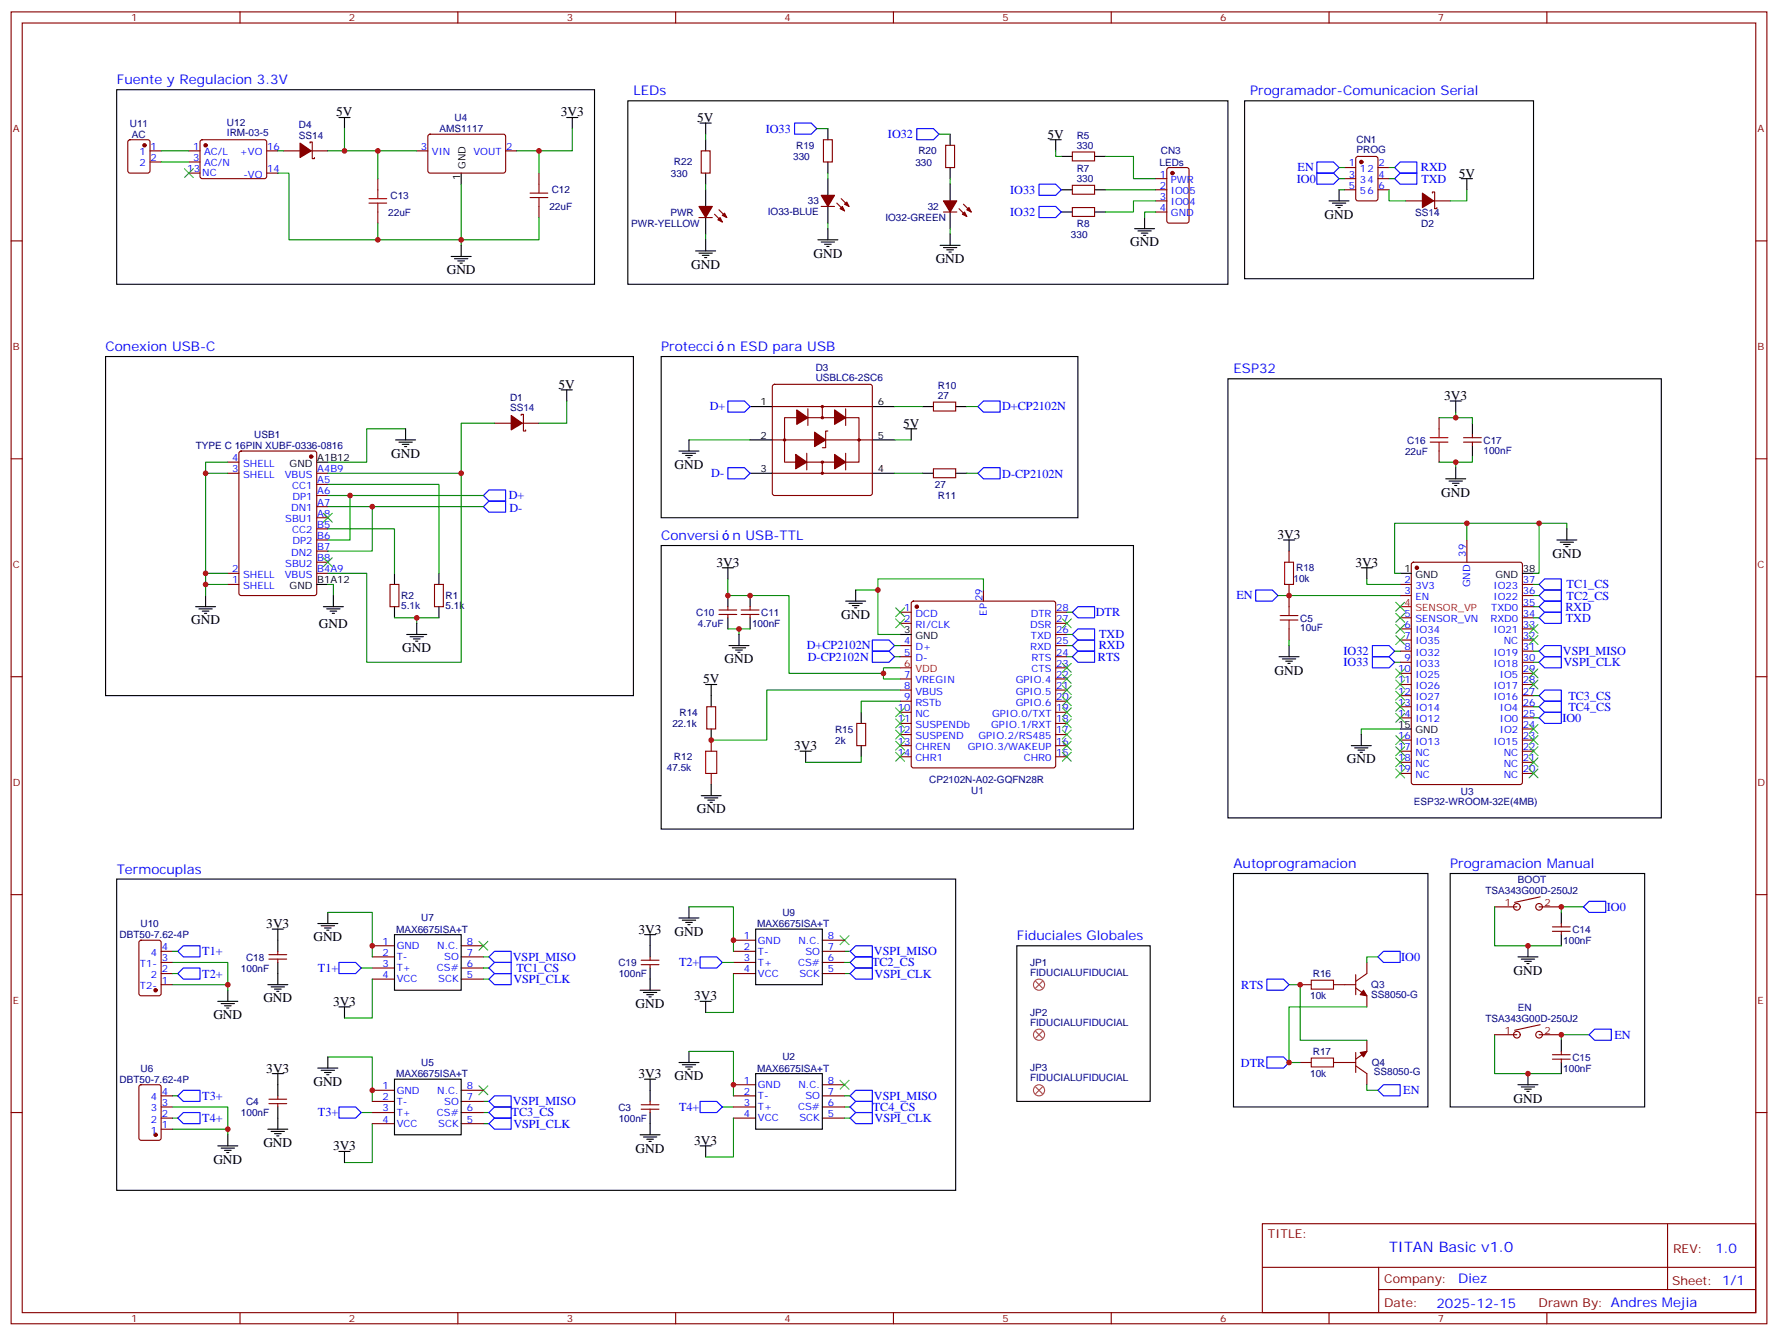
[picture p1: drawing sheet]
<svg xmlns="http://www.w3.org/2000/svg" width="564mm" height="424mm" viewBox="0 0 564 424" stroke-linecap="round" stroke-linejoin="round" font-family="sans-serif">
<g fill="none" stroke="#870000" stroke-width=".35">
<path d="M3.5 3.8h557.4v416.3h-557.4zM7.1 7.3h550.3v409.2h-550.3zM76.2 3.8v3.5M145.3 3.8v3.5M214.5 3.8v3.5M283.6 3.8v3.5M352.8 3.8v3.5M421.9 3.8v3.5M491.1 3.8v3.5M119.9 56.7v3.5M132.3 47.9h3.5M136.1 42.8l.4-.2h23.6l.4 .7-.1 11.2-.6 .4h-23.5l-.5-.7v-10.9z"/>
<path d="M160.5 47.9h3.5M171.1 54.9v3.6M3.5 76.4h3.6M119.9 67.3v3.5M171.1 65.5v3.5M557.4 76.4h3.5M157 134.3h5.3M165.5 131.8v-.3h.7v5.3h.7v-.4M165.8 134.3h5.3M456.8 132.5v3.6M464.6 138.9h5.7M467.4 137.8v1.1"/>
<path d="M3.5 145.6h3.6M72.3 150.2h3.5M72.3 146.6h3.5M76.1 143.3l.5-.2h23.2l.7 .5v44.7l-.4 .6-23.5 .1-.7-.5-.1-44.7zM100.5 150.2h3.6M100.5 153.7h3.6M100.5 157.2h3.6M456.8 143.1v3.5M464.6 140.3h5.7M467.4 140.3v1.1M557.4 145.6h3.5M100.5 160.8h3.6"/>
<path d="M100.5 164.3h3.6M100.5 167.8h3.6M100.5 171.3h3.6M100.5 174.9h3.6M100.5 178.4h3.6M409.2 174.9v3.5M448.3 178.6l.4-.2h33.9l.7 .4v69.4l-.5 .7-34.1 .1-.6-.5-.1-69.4zM465.7 171.3v7.1M72.3 181.9h3.5M72.3 185.5h3.5M100.5 181.9h3.6M123.8 185.5h2.8v7h-2.8z"/>
<path d="M137.9 185.5h2.9v7h-2.9zM228.2 193.6h5.7M228.2 195h5.7M231.1 192.5v1.1M231.1 195v1M235.3 193.6h5.6M235.3 195h5.6M238.1 192.5v1.1M238.1 195v1M285.8 194.3h3.5M285.8 197.8h3.5M289.5 191l.5-.3h44.4l.5 .3 .2 .5v51.5l-.2 .5-.5 .2h-44.4l-.5-.3-.2-.4v-51.5z"/>
<path d="M312.2 187.2v3.5M335.1 194.3h3.6M335.1 197.8h3.6M409.2 185.5v7M409.2 199.6v3.5M444.5 185.5h3.5M444.5 189h3.5M444.5 196h3.5M444.5 199.6h3.5M483.3 185.5h3.5M483.3 189h3.5M483.3 196h3.5"/>
<path d="M483.3 199.6h3.5M483.3 192.5h3.5M3.5 214.7h3.6M285.8 204.9h3.5M285.8 208.4h3.5M285.8 215.4h3.5M285.8 219h3.5M335.1 204.9h3.6M335.1 208.4h3.6M335.1 215.4h3.6M335.1 219h3.6M335.1 211.9h3.6"/>
<path d="M335.1 201.3h3.6M444.5 203.1h3.5M444.5 206.6h3.5M444.5 210.1h3.5M444.5 213.7h3.5M444.5 217.2h3.5M483.3 203.1h3.5M483.3 206.6h3.5M483.3 210.1h3.5M483.3 213.7h3.5M483.3 217.2h3.5M557.4 214.7h3.5"/>
<path d="M224.4 224.3h2.8v7h-2.8zM225.8 234.8v3.6M272 229.6h2.8v7h-2.8zM285.8 222.5h3.5M285.8 226h3.5M285.8 229.6h3.5M285.8 233.1h3.5M285.8 236.6h3.5M335.1 222.5h3.6M335.1 226h3.6M335.1 229.6h3.6M335.1 233.1h3.6"/>
<path d="M335.1 236.6h3.6M444.5 220.7h3.5M444.5 224.3h3.5M444.5 227.8h3.5M444.5 234.8h3.5M444.5 238.4h3.5M483.3 220.7h3.5M483.3 224.3h3.5M483.3 227.8h3.5M483.3 234.8h3.5M483.3 238.4h3.5M483.3 231.3h3.5"/>
<path d="M225.8 245.4v3.6M285.8 240.1h3.5M335.1 240.1h3.6M444.5 241.9h3.5M444.5 245.4h3.5M483.3 241.9h3.5M483.3 245.4h3.5M3.5 283.9h3.6M232.8 298.3h7.1M261.1 298.3h7M474.5 287.8h7M488.6 287.8h7.1"/>
<path d="M488.9 284.6l-8.1 1.7M492.8 294.1h5.7M492.8 295.5h5.7M495.7 293.1v1M495.7 295.5v1.1M557.4 283.9h3.5M85.4 302.9h5.6M85.4 304.3h5.6M88.2 301.9v1M88.2 304.3v1.1M118.2 300.1h7M118.2 303.6h7"/>
<path d="M118.2 307.2h7M118.2 310.7h7M146.4 300.1h7.1M146.4 303.6h7.1M146.4 307.2h7.1M146.4 310.7h7.1M203.6 304.7h5.6M203.6 306.1h5.6M206.4 303.6v1.1M206.4 306.1v1.1M232.8 301.9h7.1M232.8 305.4h7.1"/>
<path d="M232.8 308.9h7.1M261.1 301.9h7M261.1 305.4h7M261.1 308.9h7M412.7 312.5h3.6M423.3 312.5h7.1M430.4 313.5l3.5 2.5v3.5M430.4 309.3v6.3M433.9 305.4v3.5l-3.5 2.5M412.7 337.1h3.6M423.3 337.1h7.1M430.4 338.2l3.5 2.5v3.5"/>
<path d="M430.4 334v6.3M433.9 330.1v3.5l-3.5 2.5M474.5 328.3h7M488.6 328.3h7.1M488.9 325.2l-8.1 1.7M492.8 334.7h5.7M492.8 336.1h5.7M495.7 333.6v1.1M495.7 336.1v1M3.5 353h3.6M85.4 348.8h5.6M85.4 350.2h5.6"/>
<path d="M88.2 347.7v1.1M88.2 350.2v1.1M118.2 353h7M118.2 346h7M118.2 349.5h7M118.2 356.6h7M146.4 353h7.1M146.4 346h7.1M146.4 349.5h7.1M146.4 356.6h7.1M203.6 350.6h5.6M203.6 352h5.6"/>
<path d="M206.4 349.5v1.1M206.4 352v1M232.8 344.2h7.1M232.8 347.7h7.1M232.8 351.3h7.1M232.8 354.8h7.1M261.1 344.2h7M261.1 347.7h7M261.1 351.3h7M261.1 354.8h7M557.4 353h3.5M400.8 388.3h156.6v28.2h-156.6z"/>
<path d="M529.4 388.3v20.9M76.2 416.5v3.6M145.3 416.5v3.6M214.5 416.5v3.6M283.6 416.5v3.6M352.8 416.5v3.6M400.8 402.1h156.5M421.9 416.5v3.6M437.7 409.2h119.6M437.7 402.1v14.2M491.1 416.5v3.6"/>
<circle cx="481.5" cy="287.8" r="1.06"/>
<circle cx="488.6" cy="287.8" r="1.06"/>
<circle cx="481.5" cy="328.3" r="1.06"/>
<circle cx="488.6" cy="328.3" r="1.06"/>
</g>
<g fill="none" stroke="#000" stroke-width=".35">
<path d="M37 28.5h151.7v61.7h-151.7zM107.6 37.3h3.5M109.4 37.3v3.5M179.9 37.3h3.5M181.7 37.3v3.5M146.4 54.9v3.6M33.5 113.1h167.6v107.6h-167.6zM209.9 113.1h132.3v51.2h-132.3zM178.2 123.7h3.5M179.9 123.7v3.5M389.8 120.2h137.6v139.3h-137.6zM460.4 127.2h3.5"/>
<path d="M462.1 127.2v3.6M467.4 134.3v3.5M100.5 146.6h3.6M467.4 141.4v3.5M209.9 173.1h149.9v90h-149.9zM407.5 171.3h3.5M409.2 171.3v3.6M62.1 192.5h6.3M63.1 193.2h4.3M64.2 193.9h2.1M64.9 194.6h.7M65.3 189v3.5"/>
<path d="M100.5 185.5h3.6M125.2 181.9v3.6M125.2 192.5v3.5M139.3 181.9v3.6M139.3 192.5v3.5M229.3 180.2h3.5M231.1 180.2v3.5M231.1 189v3.5M231.1 196v3.6M238.1 189v3.5M238.1 196v3.6M432.2 180.2h3.5"/>
<path d="M433.9 180.2v3.5M444.5 181.9h3.5M483.3 181.9h3.5M224 217.2h3.5M225.8 217.2v7.1M285.8 201.3h3.5M225.8 231.3v3.5M254 238.4h3.5M255.8 238.4v3.5M273.4 226v3.6M273.4 236.6v3.5M444.5 231.3h3.5"/>
<path d="M37 278.9h266.4v98.8h-266.4zM391.6 277.2h61.7v74.1h-61.7zM460.4 277.2h61.7v74.1h-61.7zM86.4 294.8h3.6M88.2 294.8v7.1M125.2 296.6h21.2v17.6h-21.2zM204.6 296.6h3.5M206.4 296.6v7M239.9 294.8h21.2v17.7h-21.2zM495.7 289.5v3.6M495.7 296.6v3.5M88.2 305.4v3.5"/>
<path d="M107.6 319.5h3.5M109.4 319.5v3.5M206.4 307.2v3.5M222.2 317.7h3.6M224 317.7v3.6M322.8 300.1h42.3v49.4h-42.3zM495.7 330.1v3.5M495.7 337.1v3.6M86.4 340.7h3.6M88.2 340.7v7M88.2 351.3v3.5M125.2 342.4h21.2v17.7h-21.2z"/>
<path d="M204.6 342.4h3.5M206.4 342.4v7.1M206.4 353v3.6M239.9 340.7h21.2v17.6h-21.2zM107.6 365.4h3.5M109.4 365.4v3.5M222.2 363.6h3.6M224 363.6v3.5"/>
</g>
<g fill="none" stroke="#a64a4a" stroke-width=".35">
<path d="M328.8 311.4l2.1 2.1M330.9 311.4l-2.1 2.1M328.8 327.3l2.1 2.1M330.9 327.3l-2.1 2.1M328.8 344.9l2.1 2.1M330.9 344.9l-2.1 2.1"/>
<circle cx="329.8" cy="312.5" r="1.76"/>
<circle cx="329.8" cy="328.3" r="1.76"/>
<circle cx="329.8" cy="346" r="1.76"/>
</g>
<g fill="#870000" stroke="#870000" stroke-width=".35">
<path d="M162.3 131.8l3.5 2.5-3.5 2.1z"/>
<path d="M432.9 314.2l1 1.8-2.1-.4z"/>
<path d="M431.8 334l2.1-.4-1 1.8z"/>
<circle cx="98.8" cy="144.9" r=".53"/>
<circle cx="449.8" cy="180.2" r=".53"/>
<circle cx="291" cy="192.5" r=".53"/>
</g>
<g fill="none" stroke="#008700" stroke-width=".35">
<path d="M109.4 40.8v7.1h10.5M132.3 47.9h-12.4v8.8M146.4 58.5v19.4M171.1 47.9v7M181.7 40.8v7.1h-17.7M171.1 69v7.1h-51.2v-5.3M128.8 136.1h-12.4v10.5h-12.3M157 134.3h-10.6v15.9M179.9 127.2v7.1h-8.8M456.8 132.5h10.6v1.8M462.1 130.8v1.7M65.3 150.2h7"/>
<path d="M72.3 146.6h-7v42.4M104.1 153.7h35.2v28.2M104.1 150.2h42.3v59.9h-30v-28.2h-12.3M104.1 157.2h49.4M462.1 146.6v1.8M467.4 144.9v1.7h-10.6M104.1 167.8h21.1v14.1M104.1 160.8h49.4M465.7 166.1v5.2M488.6 166.1h8.8v1.7M65.3 181.9h7M65.3 185.5h7"/>
<path d="M104.1 185.5h1.7v3.5M125.2 196h14.1M132.3 196v1.8M231.1 183.7v5.3h19.4v24.7h30M231.1 199.6h7M234.6 199.6v1.7M271.6 187.2h7.1v14.1h7.1M278.7 187.2v-3.5h33.5v3.5M405.7 189h38.8M433.9 183.7v1.8h10.6M444.5 181.9h-1.8v-15.8h45.9v15.8h-1.8M486.8 196h1.8"/>
<path d="M486.8 192.5h1.8M285.8 219h-42.4v15.8h-17.6M285.8 211.9h-5.3v3.5h5.3M486.8 206.6h1.8M486.8 210.1h1.8M285.8 222.5h-12.4v3.5M444.5 231.3h-12.3v1.8M486.8 227.8h1.8M273.4 240.1v1.8h-17.6M474.5 287.8v12.3h21.2M502.7 287.8h-7v1.7M114.7 307.2h3.5"/>
<path d="M118.2 310.7v12.3h-8.8M153.5 310.7h1.7M153.5 303.6h1.7M153.5 307.2h1.7M229.3 305.4h3.5M232.8 308.9v12.4h-8.8M268.1 301.9h1.8M268.1 308.9h1.8M268.1 305.4h1.8M409.2 312.5h3.5v17.6h21.2M433.9 319.5h-24.7v17.6h3.5M437.4 303.6h-3.5v1.8"/>
<path d="M104.1 335.4h14.1v14.1M474.5 328.3v12.4h21.2M504.5 328.3h-8.8v1.8M114.7 353h3.5M118.2 356.6v12.3h-8.8M153.5 353h1.7M153.5 349.5h1.7M153.5 356.6h1.7M229.3 351.3h3.5M232.8 354.8v12.3h-8.8M268.1 351.3h1.8M268.1 354.8h1.8"/>
<path d="M268.1 347.7h1.8M433.9 344.2v1.8h3.5"/>
</g>
<g fill="none" stroke="#00f" stroke-width=".35">
<path d="M155.2 155.5h5.3v3.5h-5.3l-1.7-1.8zM153.5 160.8l1.7-1.8h5.3v3.5h-5.3zM342.2 199.6h5.3v3.5h-5.3l-1.8-1.8zM342.2 192.5h5.3v3.5h-5.3l-1.8-1.7zM398.6 187.2h5.3l1.8 1.8-1.8 1.7h-5.3zM490.4 190.7h5.3v3.6h-5.3l-1.8-1.8zM490.4 194.3h5.3v3.5h-5.3l-1.8-1.8zM490.4 183.7h5.3v3.5h-5.3l-1.8-1.7zM490.4 187.2h5.3v3.5h-5.3l-1.8-1.7zM342.2 203.1h5.3v3.5h-5.3l-1.8-1.7zM342.2 206.6h5.3v3.5h-5.3l-1.8-1.7zM435.7 208.4h5.3l1.7 1.7-1.7 1.8h-5.3z"/>
<path d="M435.7 204.9h5.3l1.7 1.7-1.7 1.8h-5.3zM488.6 206.6l1.8-1.7h5.3v3.5h-5.3zM490.4 208.4h5.3v3.5h-5.3l-1.8-1.8zM490.4 219h5.3v3.5h-5.3l-1.8-1.8zM488.6 227.8l1.8-1.8h5.3v3.6h-5.3zM490.4 222.5h5.3v3.5h-5.3l-1.8-1.7zM504.5 286h5.3v3.5h-5.3l-1.8-1.7zM56.4 301.9l1.8-1.8h5.3v3.5h-5.3zM58.2 307.2h5.3v3.5h-5.3l-1.8-1.8zM107.6 305.4h5.3l1.8 1.8-1.8 1.7h-5.3zM157 301.9h5.3v3.5h-5.3l-1.8-1.8zM157 308.9h5.3v3.6h-5.3l-1.8-1.8z"/>
<path d="M157 305.4h5.3v3.5h-5.3l-1.8-1.7zM222.2 303.6h5.3l1.8 1.8-1.8 1.8h-5.3zM271.6 303.6h5.3v3.6h-5.3l-1.7-1.8zM271.6 307.2h5.3v3.5h-5.3l-1.7-1.8zM271.6 300.1h5.3v3.5h-5.3l-1.7-1.7zM402.2 310.7h5.3l1.7 1.8-1.7 1.7h-5.3zM439.2 301.9h5.3v3.5h-5.3l-1.8-1.8zM402.2 335.4h5.3l1.7 1.7-1.7 1.8h-5.3zM506.2 326.6h5.3v3.5h-5.3l-1.7-1.8zM58.2 353h5.3v3.6h-5.3l-1.8-1.8zM58.2 346h5.3v3.5h-5.3l-1.8-1.8zM107.6 351.3h5.3l1.8 1.7-1.8 1.8h-5.3z"/>
<path d="M155.2 353l1.8-1.7h5.3v3.5h-5.3zM157 354.8h5.3v3.5h-5.3l-1.8-1.7zM157 347.7h5.3v3.6h-5.3l-1.8-1.8zM222.2 349.5h5.3l1.8 1.8-1.8 1.7h-5.3zM271.6 346h5.3v3.5h-5.3l-1.7-1.8zM271.6 353h5.3v3.6h-5.3l-1.7-1.8zM271.6 349.5h5.3v3.5h-5.3l-1.7-1.7zM439.2 344.2h5.3v3.5h-5.3l-1.8-1.7z"/>
</g>
<g fill="none" stroke="#3c3" stroke-width=".35">
<path d="M102.7 162.9l2.8 2.8M102.7 177l2.8 2.8M105.5 162.9l-2.8 2.8M105.5 177l-2.8 2.8M284.3 196.4l2.9 2.8M284.3 192.9l2.9 2.8M287.2 196.4l-2.9 2.8M287.2 192.9l-2.9 2.8M337.3 196.4l2.8 2.8M340.1 196.4l-2.8 2.8M443.1 191.1l2.8 2.8M443.1 194.6l2.8 2.8"/>
<path d="M443.1 198.2l2.8 2.8M445.9 191.1l-2.8 2.8M445.9 194.6l-2.8 2.8M445.9 198.2l-2.8 2.8M485.4 198.2l2.8 2.8M488.2 198.2l-2.8 2.8M337.3 210.5l2.8 2.8M337.3 214l2.8 2.9M337.3 217.6l2.8 2.8M340.1 210.5l-2.8 2.8M340.1 214l-2.8 2.9M340.1 217.6l-2.8 2.8"/>
<path d="M443.1 201.7l2.8 2.8M443.1 219.3l2.8 2.8M445.9 201.7l-2.8 2.8M445.9 219.3l-2.8 2.8M485.4 201.7l2.8 2.8M488.2 201.7l-2.8 2.8M284.3 224.6l2.9 2.8M284.3 228.1l2.9 2.9M284.3 231.7l2.9 2.8M284.3 235.2l2.9 2.8M284.3 238.7l2.9 2.8M287.2 224.6l-2.9 2.8"/>
<path d="M287.2 228.1l-2.9 2.9M287.2 231.7l-2.9 2.8M287.2 235.2l-2.9 2.8M287.2 238.7l-2.9 2.8M337.3 221.1l2.8 2.8M337.3 224.6l2.8 2.8M337.3 228.1l2.8 2.9M337.3 231.7l2.8 2.8M337.3 235.2l2.8 2.8M337.3 238.7l2.8 2.8M340.1 221.1l-2.8 2.8M340.1 224.6l-2.8 2.8"/>
<path d="M340.1 228.1l-2.8 2.9M340.1 231.7l-2.8 2.8M340.1 235.2l-2.8 2.8M340.1 238.7l-2.8 2.8M443.1 237l2.8 2.8M443.1 222.8l2.8 2.9M443.1 226.4l2.8 2.8M443.1 233.4l2.8 2.9M445.9 237l-2.8 2.8M445.9 222.8l-2.8 2.9M445.9 226.4l-2.8 2.8M445.9 233.4l-2.8 2.9"/>
<path d="M485.4 237l2.8 2.8M485.4 233.4l2.8 2.9M488.2 237l-2.8 2.8M488.2 233.4l-2.8 2.9M443.1 240.5l2.8 2.8M443.1 244l2.8 2.8M445.9 240.5l-2.8 2.8M445.9 244l-2.8 2.8M485.4 244l2.8 2.8M485.4 240.5l2.8 2.8M488.2 244l-2.8 2.8M488.2 240.5l-2.8 2.8"/>
<path d="M152 298.7l2.9 2.8M154.9 298.7l-2.9 2.8M266.7 296.9l2.8 2.9M269.5 296.9l-2.8 2.9M152 344.6l2.9 2.8M154.9 344.6l-2.9 2.8M266.7 342.8l2.8 2.8M269.5 342.8l-2.8 2.8"/>
</g>
<path d="M444.5 192.5h3.5M285.8 211.9h3.5" fill="none" stroke="#f00" stroke-width=".35"/>
<g fill="none" stroke="#a10000" stroke-width=".35">
<path d="M171.1 58.5v2.8M117.1 63h5.7M117.1 64.5h5.7M119.9 60.2v2.8M119.9 64.5v2.8M168.3 61.3h5.6M168.3 62.7h5.6M171.1 62.7v2.8M454 138.9h5.7M456.8 136.1v2.8M454 140.3h5.7M456.8 140.3v2.8"/>
<path d="M407.8 178.4h2.8v7.1h-2.8zM406.4 196.7h5.6M406.4 195.3h5.6M409.2 192.5v2.8M409.2 196.7v2.9M224 238.4h3.5v7h-3.5zM416.3 311h7v2.9h-7zM416.3 335.7h7v2.9h-7z"/>
</g>
<path d="M245.4 122.2l.5-.2h30.3l.5 .2 .2 .5v33.8l-.2 .5-.5 .2h-30.3l-.5-.2-.2-.5v-33.8z" fill="#fff" stroke="#870000" stroke-width=".35"/>
<g fill="none" stroke="#000" stroke-width=".35">
<path d="M199.3 32h190.5v58.2h-190.5zM222.2 39.1h3.6M224 39.1v3.5M395.1 32h91.7v56.4h-91.7zM224 44.3v3.6M224 54.9v3.6M262.8 40.8v3.5M262.8 51.4v3.5M262.8 56.7v5.3M301.6 42.6v3.5M301.6 53.2v3.5M301.6 58.5v5.2"/>
<path d="M333.4 44.3h3.5M335.1 44.3v3.6M336.9 49.6h3.5M347.5 49.6h3.5M463.9 56.7h3.5M465.7 56.7v3.5M146.4 77.9v3.5M220.8 79.6h6.4M224 60.2v5.3M224 69v5.3M224 76.1v3.5M259.6 76.1h6.4"/>
<path d="M260.7 76.8h4.2M261.8 77.5h2.1M262.5 78.2h.7M262.8 65.5v5.3M262.8 72.6v3.5M298.4 77.9h6.4M299.5 78.6h4.2M300.6 79.3h2.1M301.3 80h.7M301.6 67.3v5.3M301.6 74.3v3.6M336.9 60.2h3.5"/>
<path d="M336.9 67.3h3.5M347.5 60.2h3.5M347.5 67.3h3.5M360.2 72.6h6.3M361.2 73.3h4.3M362.3 74h2.1M363 74.7h.7M363.4 69v3.6M421.9 63.7h6.4M423 64.5h4.2M424 65.2h2.2M424.7 65.9h.7"/>
<path d="M425.1 60.2v3.5M143.2 81.4h6.4M144.3 82.1h4.2M145.3 82.8h2.2M146 83.5h.8M221.9 80.3h4.2M223 81h2.1M223.7 81.7h.7M125.6 139.6h6.3M128.8 136.1v3.5M218.7 139.6v3.5M238.1 129h7.1"/>
<path d="M238.1 139.6h7.1M276.9 129h7.1M276.9 139.6h7.1M287.5 136.1h3.5M289.3 136.1v3.5M292.8 129h3.5M303.4 129h3.5M126.6 140.3h4.3M127.7 141h2.1M128.4 141.7h.7M215.5 143.1h6.4M216.6 143.8h4.2"/>
<path d="M217.7 144.5h2.1M218.4 145.2h.7M238.1 150.2h7.1M276.9 150.2h7.1M292.8 150.2h3.5M303.4 150.2h3.5M459 151.9h6.3M460 152.6h4.3M461.1 153.4h2.1M461.8 154.1h.7M462.1 148.4v3.5M494.2 171.3h6.4"/>
<path d="M495.3 172h4.2M496.4 172.8h2.1M497.1 173.5h.7M497.4 167.8v3.5M102.7 192.5h6.3M103.7 193.2h4.2M104.8 193.9h2.1M105.5 194.6h.7M105.8 189v3.5M132.3 197.8v3.5M268.5 190.7h6.3M269.5 191.5h4.3"/>
<path d="M270.6 192.2h2.1M271.3 192.9h.7M271.6 187.2v3.5M129.1 201.3h6.4M130.2 202h4.2M131.2 202.7h2.1M131.9 203.4h.7M231.4 204.9h6.4M232.5 205.6h4.2M233.5 206.3h2.2M234.2 207h.7M234.6 201.3v3.6"/>
<path d="M406 208.4h6.4M407.1 209.1h4.2M408.2 209.8h2.1M408.9 210.5h.7M409.2 204.9v3.5M429 236.6h6.3M430 237.3h4.3M431.1 238h2.1M431.8 238.7h.7M432.2 233.1v3.5M222.6 252.5h6.4M223.7 253.2h4.2"/>
<path d="M224.7 253.9h2.1M225.4 254.6h.7M225.8 249v3.5M100.9 293.1h6.3M102 293.8h4.2M103 294.5h2.1M103.7 295.2h.7M104.1 289.5v3.6M215.5 291.3h6.4M216.6 292h4.2M217.7 292.7h2.1M218.4 293.4h.7"/>
<path d="M218.7 287.8v3.5M69.1 317.7h6.4M70.2 318.5h4.2M71.3 319.2h2.1M72 319.9h.7M72.3 314.2v3.5M85 312.5h6.4M86.1 313.2h4.2M87.1 313.9h2.2M87.8 314.6h.7M88.2 308.9v3.6M203.2 314.2h6.3"/>
<path d="M204.3 314.9h4.2M205.3 315.6h2.1M206 316.3h.7M206.4 310.7v3.5M481.9 303.6h6.3M483 304.3h4.2M484 305h2.1M484.7 305.8h.7M485.1 300.1v3.5M100.9 338.9h6.3M102 339.6h4.2M104.1 335.4v3.5"/>
<path d="M215.5 337.1h6.4M216.6 337.9h4.2M217.7 338.6h2.1M218.4 339.3h.7M218.7 333.6v3.5M85 358.3h6.4M86.1 359h4.2M87.1 359.7h2.2M88.2 354.8v3.5M103 340.3h2.1M103.7 341h.7M206.4 356.6v3.5"/>
<path d="M481.9 344.2h6.3M483 344.9h4.2M484 345.6h2.1M484.7 346.3h.7M485.1 340.7v3.5M69.1 363.6h6.4M70.2 364.3h4.2M71.3 365h2.1M72 365.7h.7M72.3 360.1v3.5M87.8 360.4h.7M203.2 360.1h6.3"/>
<path d="M204.3 360.8h4.2M205.3 361.5h2.1M206 362.2h.7"/>
</g>
<g fill="none" stroke="#870000" stroke-width=".35">
<path d="M40.8 44.6l.5-.3h5.6l.7 .5v9.4l-.4 .7h-5.9l-.7-.4v-9.5zM47.6 47.9h3.6M47.6 51.4h3.6M60 47.9h3.5M60 51.4h3.5M60 54.9h3.5M63.7 44.6l.5-.3 20 .1 .5 .6-.1 11.3-.6 .4-20.1-.1-.4-.6v-11zM84.7 47.9h3.5M84.7 54.9h3.5M90 47.9h5.2M98.4 45.4v-.4h.7v5.3h.7v-.3M98.8 47.9h5.3"/>
<path d="M222.6 47.9h2.8v7h-2.8zM261.4 44.3h2.8v7.1h-2.8zM300.2 46.1h2.8v7.1h-2.8zM340.4 48.2h7.1v2.8h-7.1zM340.4 58.8h7.1v2.8h-7.1zM366.9 56.7h3.5M370.7 53.4l.4-.2h5.7l.6 .4 .1 16.5-.5 .6-5.9 .1-.6-.5-.1-16.4zM426.9 53.2h3.5M426.9 56.7h3.5M430.6 49.8l.5-.2h5.6l.7 .5v12.9l-.4 .7h-5.9l-.7-.4v-13zM437.4 53.2h3.6M437.4 56.7h3.6"/>
<path d="M221.9 69h4.2M226.8 68l2.5 2.4M228.2 66.6l2.5 2.4M260.7 65.5h4.2M265.6 64.5l2.5 2.4M267.1 63l2.4 2.5M299.5 67.3h4.2M304.4 66.2l2.5 2.5M305.9 64.8l2.4 2.5M340.4 65.9h7.1v2.8h-7.1zM366.9 67.3h3.5M366.9 63.7h3.5"/>
<path d="M366.9 60.2h3.5M426.9 60.2h3.5M437.4 60.2h3.6M446.3 63.7h5.3M454.7 61.3v-.4h.7v5.3h.7v-.3M455.1 63.7h5.3M245.2 129h31.7M245.2 139.6h31.7M249.1 132.5h23.6v14.1h-23.6zM256.5 129.7v5.3M261.1 129v3.5M262.8 136.8h-.7v5.3h-1"/>
<path d="M268.5 129.7v5.3M296.3 127.6h7.1v2.8h-7.1zM245.2 150.2h31.7M256.1 143.8v5.3M261.1 146.6v3.6M268.5 143.8v5.3M296.3 148.8h7.1v2.8h-7.1zM44.3 298.6l.5-.3h5.6l.7 .5 .1 16.5-.5 .6-5.9 .1-.6-.5-.1-16.5zM51.2 312.5h3.5M51.2 308.9h3.5M51.2 305.4h3.5M51.2 301.9h3.5"/>
<path d="M44.3 344.4l.5-.2h5.6l.7 .4 .1 16.5-.5 .7h-5.9l-.6-.4-.1-16.5zM51.2 358.3h3.5M51.2 354.8h3.5M51.2 351.3h3.5M51.2 347.7h3.5"/>
<circle cx="249.1" cy="139.6" r=".35"/>
<circle cx="261.1" cy="129" r=".35"/>
<circle cx="261.1" cy="132.5" r=".35"/>
<circle cx="272.7" cy="139.6" r=".35"/>
<circle cx="261.1" cy="146.6" r=".35"/>
<circle cx="261.1" cy="150.2" r=".35"/>
</g>
<g fill="#870000" stroke="#870000" stroke-width=".35">
<path d="M258.6 137.1l3.5 2.5-3.5 2.1z"/>
<path d="M252.9 130.1l3.6 2.4-3.6 2.2z"/>
<path d="M264.9 130.1l3.6 2.4-3.6 2.2z"/>
<path d="M252.6 144.2l3.5 2.4-3.5 2.2z"/>
<path d="M264.9 144.2l3.6 2.4-3.6 2.2z"/>
<path d="M260.7 62h4.2l-2.1 3.5z"/>
<path d="M267.4 65.5l.7 1.4-1.4-.7z"/>
<path d="M268.1 64.8l.7-.7 .7 1.4z"/>
<path d="M299.5 63.7h4.2l-2.1 3.6z"/>
<path d="M305.5 68l.7-.7 .7 1.4z"/>
<path d="M306.9 66.6l.7-.7 .7 1.4z"/>
<path d="M221.9 65.5h4.2l-2.1 3.5z"/>
<path d="M227.9 69.7l.7-.7 .7 1.4z"/>
<path d="M230 67.6l.7 1.4-1.4-.7z"/>
<path d="M95.2 45.4l3.6 2.5-3.6 2.1z"/>
<path d="M451.6 61.3l3.5 2.4-3.5 2.2z"/>
<circle cx="65.3" cy="46.1" r=".53"/>
<circle cx="45.9" cy="46.1" r=".53"/>
<circle cx="49.4" cy="314.2" r=".53"/>
<circle cx="49.4" cy="360.1" r=".53"/>
<circle cx="432.2" cy="51.4" r=".53"/>
<circle cx="372.2" cy="54.9" r=".53"/>
</g>
<g fill="none" stroke="#00f" stroke-width=".35">
<path d="M252.2 39.1h5.3l1.8 1.7-1.8 1.8h-5.3zM291 40.8h5.3l1.8 1.8-1.8 1.7h-5.3zM329.8 58.5h5.3l1.8 1.7-1.8 1.8h-5.3zM418 51.4h5.3l1.8 1.8-1.8 1.7h-5.3zM418 54.9h5.3l1.8 1.8-1.8 1.8h-5.3zM444.5 51.4h5.3v3.5h-5.3l-1.8-1.7zM444.5 54.9h5.3v3.6h-5.3l-1.8-1.8zM329.8 65.5h5.3l1.8 1.8-1.8 1.7h-5.3zM231.1 127.2h5.3l1.7 1.8-1.7 1.8h-5.3zM310.4 129l1.8-1.8h5.3v3.6h-5.3zM231.1 148.4h5.3l1.7 1.8-1.7 1.7h-5.3zM310.4 150.2l1.8-1.8h5.3v3.5h-5.3z"/>
<path d="M276.9 203.1h5.3l1.8 1.8-1.8 1.7h-5.3zM276.9 206.6h5.3l1.8 1.8-1.8 1.7h-5.3z"/>
</g>
<g fill="none" stroke="#008700" stroke-width=".35">
<path d="M51.2 47.9h8.8M51.2 51.4h8.8M88.2 54.9h3.5v21.2h28.2M88.2 47.9h1.8M104.1 47.9h5.3M224 42.6v1.7M224 58.5v1.7M259.3 40.8h3.5M262.8 54.9v1.8M298.1 42.6h3.5M301.6 56.7v1.8M335.1 47.9v1.7h1.8"/>
<path d="M351 49.6h8.8v7.1h7.1M425.1 53.2h1.8M425.1 56.7h1.8M441 53.2h1.7M441 56.7h1.7M224 74.3v1.8M262.8 70.8v1.8M301.6 72.6v1.7M351 60.2h15.9M366.9 63.7h-7.1v3.6h-8.8M366.9 67.3h-3.5v1.7M425.1 60.2h1.8"/>
<path d="M441 60.2v3.5h5.3M465.7 60.2v3.5h-5.3M218.7 139.6h19.4M284 139.6h5.3M284 129h8.8M306.9 129h3.5M111.1 157.2v14.1h-7M284 150.2h8.8M306.9 150.2h3.5M118.2 160.8v14.1h-14.1M338.7 194.3h1.7M486.8 185.5h1.8"/>
<path d="M486.8 189h1.8M284 204.9h1.8M284 208.4h1.8M338.7 204.9h1.7M338.7 208.4h1.7M338.7 201.3h1.7M409.2 203.1v1.8M442.7 206.6h1.8M442.7 210.1h1.8M486.8 220.7h1.8M486.8 224.3h1.8M104.1 289.5h14.1v14.1"/>
<path d="M218.7 287.8h14.1v14.1M54.7 305.4h17.6v8.8M54.7 312.5h17.6M54.7 308.9h1.7M54.7 301.9h1.7M218.7 333.6h14.1v14.1M54.7 351.3h17.6v8.8M54.7 358.3h17.6M54.7 354.8h1.7M54.7 347.7h1.7"/>
</g>
<path d="M58.6 53.5l2.8 2.8M61.4 53.5l-2.8 2.8M443.1 212.3l2.8 2.8M443.1 215.8l2.8 2.8M445.9 212.3l-2.8 2.8M445.9 215.8l-2.8 2.8M485.4 212.3l2.8 2.8M485.4 215.8l2.8 2.8M488.2 212.3l-2.8 2.8M488.2 215.8l-2.8 2.8M485.4 229.9l2.8 2.8M488.2 229.9l-2.8 2.8" fill="none" stroke="#3c3" stroke-width=".35"/>
<g fill="#c00">
<circle cx="171.1" cy="47.9" r=".88"/>
<circle cx="119.9" cy="47.9" r=".88"/>
<circle cx="146.4" cy="150.2" r=".88"/>
<circle cx="225.8" cy="234.8" r=".88"/>
<circle cx="280.5" cy="213.7" r=".88"/>
<circle cx="238.1" cy="189" r=".88"/>
<circle cx="409.2" cy="337.1" r=".88"/>
<circle cx="412.8" cy="312.5" r=".88"/>
<circle cx="495.7" cy="328.3" r=".88"/>
<circle cx="495.7" cy="287.8" r=".88"/>
<circle cx="231.1" cy="189" r=".88"/>
<circle cx="462.1" cy="132.5" r=".88"/>
<circle cx="65.3" cy="185.5" r=".88"/>
<circle cx="65.3" cy="181.9" r=".88"/>
<circle cx="65.3" cy="150.2" r=".88"/>
<circle cx="132.3" cy="196" r=".88"/>
<circle cx="278.7" cy="187.2" r=".88"/>
<circle cx="234.6" cy="199.6" r=".88"/>
<circle cx="488.6" cy="166.1" r=".88"/>
<circle cx="465.7" cy="166.1" r=".88"/>
<circle cx="462.1" cy="146.6" r=".88"/>
<circle cx="118.2" cy="346" r=".88"/>
<circle cx="409.2" cy="189" r=".88"/>
<circle cx="146.4" cy="76.1" r=".88"/>
<circle cx="485.1" cy="300.1" r=".88"/>
<circle cx="485.1" cy="340.7" r=".88"/>
<circle cx="118.2" cy="300.1" r=".88"/>
<circle cx="72.3" cy="312.5" r=".88"/>
<circle cx="232.8" cy="298.3" r=".88"/>
<circle cx="232.8" cy="344.2" r=".88"/>
<circle cx="72.3" cy="358.3" r=".88"/>
<circle cx="109.4" cy="47.9" r=".88"/>
<circle cx="119.9" cy="76.1" r=".88"/>
<circle cx="118.2" cy="160.8" r=".88"/>
<circle cx="111.1" cy="157.2" r=".88"/>
</g>
<text font-size="4.6" fill="#00f" x="441" y="397.1">TITAN Basic v1.0</text>
<g font-size="4.2" fill="#00f">
<text x="37" y="26.7">Fuente y Regulacion 3.3V</text>
<text x="201.1" y="30.2">LEDs</text>
<text x="396.9" y="30.2">Programador-Comunicacion Serial</text>
<text x="33.5" y="111.4">Conexion USB-C</text>
<text x="209.9" y="111.4">Protecci</text>
<text x="230.8" y="111.4">n ESD para USB</text>
<text x="391.6" y="118.4">ESP32</text>
<text x="209.9" y="171.3">Conversi</text>
<text x="232.5" y="171.3">n USB-TTL</text>
<text x="391.6" y="275.4">Autoprogramacion</text>
<text x="460.4" y="275.4">Programacion Manual</text>
<text x="37" y="277.2">Termocuplas</text>
<text x="322.8" y="298.3">Fiduciales Globales</text>
<text x="544.6" y="397.6">1.0</text>
<text x="462.9" y="407.1">Diez</text>
<text x="456" y="414.9">2025-12-15</text>
</g>
<g font-size="4.2">
<text x="106.7" y="36.9">5V</text>
<text x="178" y="37">3V3</text>
<text x="221.4" y="38.7">5V</text>
<text x="332.5" y="44">5V</text>
<text x="463.1" y="56.4">5V</text>
<text x="420.5" y="69.4">GND</text>
<text x="258.2" y="81.7">GND</text>
<text x="297" y="83.5">GND</text>
<text x="358.8" y="78.2">GND</text>
<text x="141.8" y="87">GND</text>
<text x="219.4" y="85.3">GND</text>
<text x="177.3" y="123.4">5V</text>
<text x="458.5" y="126.9">3V3</text>
<text x="286.7" y="135.7">5V</text>
<text x="124.2" y="145.2">GND</text>
<text x="214.1" y="148.8">GND</text>
<text x="457.6" y="157.6">GND</text>
<text x="405.6" y="171">3V3</text>
<text x="227.4" y="179.8">3V3</text>
<text x="430.3" y="179.8">3V3</text>
<text x="492.8" y="177">GND</text>
<text x="267.1" y="196.4">GND</text>
<text x="60.7" y="198.2">GND</text>
<text x="101.2" y="199.2">GND</text>
<text x="127.7" y="207">GND</text>
<text x="230" y="210.5">GND</text>
<text x="404.6" y="214">GND</text>
<text x="223.2" y="216.9">5V</text>
<text x="252.1" y="238">3V3</text>
<text x="427.6" y="242.3">GND</text>
<text x="221.2" y="258.1">GND</text>
<text x="84.6" y="294.5">3V3</text>
<text x="99.5" y="298.7">GND</text>
<text x="202.7" y="296.3">3V3</text>
<text x="214.1" y="296.9">GND</text>
<text x="480.5" y="309.3">GND</text>
<text x="220.4" y="317.4">3V3</text>
<text x="67.7" y="323.4">GND</text>
<text x="83.6" y="318.1">GND</text>
<text x="105.7" y="319.2">3V3</text>
<text x="201.8" y="319.9">GND</text>
<text x="84.6" y="340.4">3V3</text>
<text x="99.5" y="344.6">GND</text>
<text x="202.7" y="342.1">3V3</text>
<text x="214.1" y="342.8">GND</text>
<text x="480.5" y="349.8">GND</text>
<text x="83.6" y="364">GND</text>
<text x="105.7" y="365">3V3</text>
<text x="201.8" y="365.7">GND</text>
<text x="220.4" y="363.3">3V3</text>
<text x="67.7" y="369.3">GND</text>
</g>
<g font-size="3.9" fill="#00f">
<text x="243.1" y="42.1">IO33</text>
<text x="281.9" y="43.9">IO32</text>
<text x="411.7" y="57.9">IO0</text>
<text x="411.9" y="54.4">EN</text>
<text x="451.1" y="54.4">RXD</text>
<text x="451.2" y="57.9">TXD</text>
<text x="320.7" y="61.5">IO33</text>
<text x="320.7" y="68.5">IO32</text>
<text x="225.3" y="130.2">D+</text>
<text x="318.1" y="130.2">D+CP2102N</text>
<text x="225.8" y="151.3">D-</text>
<text x="318.2" y="151.5">D-CP2102N</text>
<text x="161.5" y="158.5">D+</text>
<text x="161.7" y="162.5">D-</text>
<text x="392.5" y="190.2">EN</text>
<text x="497.3" y="186.7">TC1_CS</text>
<text x="497.3" y="190.3">TC2_CS</text>
<text x="347.9" y="195.5">DTR</text>
<text x="497" y="193.7">RXD</text>
<text x="497.1" y="197.3">TXD</text>
<text x="348.9" y="202.6">TXD</text>
<text x="256.1" y="206.1">D+CP2102N</text>
<text x="256.4" y="209.7">D-CP2102N</text>
<text x="348.5" y="209.6">RTS</text>
<text x="348.8" y="206.1">RXD</text>
<text x="426.5" y="207.9">IO32</text>
<text x="496.2" y="207.9">VSPI_MISO</text>
<text x="426.5" y="211.4">IO33</text>
<text x="496.3" y="211.4">VSPI_CLK</text>
<text x="497.9" y="222">TC3_CS</text>
<text x="497.9" y="225.5">TC4_CS</text>
<text x="496" y="229">IO0</text>
<text x="510.1" y="289">IO0</text>
<text x="64.2" y="303.1">T1+</text>
<text x="162.8" y="304.9">VSPI_MISO</text>
<text x="277.4" y="303.1">VSPI_MISO</text>
<text x="444.8" y="304.9">IO0</text>
<text x="64.2" y="310.2">T2+</text>
<text x="100.9" y="308.4">T1+</text>
<text x="163" y="311.9">VSPI_CLK</text>
<text x="163.9" y="308.4">TC1_CS</text>
<text x="215.6" y="306.7">T2+</text>
<text x="276.8" y="306.7">TC2_CS</text>
<text x="277.6" y="310.2">VSPI_CLK</text>
<text x="394.1" y="313.8">RTS</text>
<text x="512.5" y="329.6">EN</text>
<text x="394" y="338.5">DTR</text>
<text x="445.5" y="347.2">EN</text>
<text x="64.2" y="349">T3+</text>
<text x="162.8" y="350.7">VSPI_MISO</text>
<text x="215.6" y="352.5">T4+</text>
<text x="277.1" y="352.5">TC4_CS</text>
<text x="277.4" y="349">VSPI_MISO</text>
<text x="64.2" y="356.1">T4+</text>
<text x="100.9" y="354.3">T3+</text>
<text x="162.4" y="354.3">TC3_CS</text>
<text x="163" y="357.8">VSPI_CLK</text>
<text x="277.6" y="356">VSPI_CLK</text>
</g>
<g font-size="3.9" fill="#800">
<text x="402.5" y="392.9">TITLE:</text>
<text x="531.1" y="397.6">REV:</text>
<text x="439.4" y="407.1">Company:</text>
<text x="530.8" y="407.7">Sheet: 1/1</text>
<text x="439.4" y="414.8">Date:</text>
<text x="488.5" y="414.8">Drawn By: Andres Mejia</text>
</g>
<g font-size="3.2" fill="#800">
<text x="41.6" y="6.8">1</text>
<text x="110.8" y="6.8">2</text>
<text x="179.9" y="6.8">3</text>
<text x="249.1" y="6.8">4</text>
<text x="318.2" y="6.8">5</text>
<text x="387.3" y="6.8">6</text>
<text x="456.5" y="6.8">7</text>
<text x="4.1" y="41.9">A</text>
<text x="557.9" y="41.9">A</text>
<text x="4.1" y="111">B</text>
<text x="557.9" y="111">B</text>
<text x="4.1" y="180.2">C</text>
<text x="557.9" y="180.2">C</text>
<text x="4.1" y="249.3">D</text>
<text x="557.9" y="249.3">D</text>
<text x="477.8" y="287.4">1</text>
<text x="490.4" y="287.4">2</text>
<text x="4.1" y="318.5">E</text>
<text x="557.9" y="318.5">E</text>
<text x="477.8" y="328">1</text>
<text x="490.4" y="328">2</text>
<text x="41.6" y="419.5">1</text>
<text x="110.8" y="419.5">2</text>
<text x="179.9" y="419.5">3</text>
<text x="249.1" y="419.5">4</text>
<text x="318.2" y="419.5">5</text>
<text x="387.3" y="419.5">6</text>
<text x="456.5" y="419.5">7</text>
</g>
<g font-size="3.2" fill="#000080">
<text x="41.2" y="40.2">U11</text>
<text x="72" y="40">U12</text>
<text x="94.9" y="40.8">D4</text>
<text x="139.5" y="42">AMS1117</text>
<text x="144.3" y="38.5">U4</text>
<text x="41.9" y="43.7">AC</text>
<text x="72" y="43.2">IRM-03-5</text>
<text x="94.9" y="44">SS14</text>
<text x="252.7" y="47.3">R19</text>
<text x="341.8" y="47.2">330</text>
<text x="341.8" y="44">R5</text>
<text x="430.6" y="45.3">CN1</text>
<text x="213.9" y="52.5">R22</text>
<text x="251.8" y="50.8">330</text>
<text x="290.6" y="52.5">330</text>
<text x="291.5" y="49">R20</text>
<text x="368.1" y="52.5">LEDs</text>
<text x="368.5" y="48.8">CN3</text>
<text x="430.6" y="48.5">PROG</text>
<text x="213" y="56">330</text>
<text x="341.8" y="57.7">330</text>
<text x="341.8" y="54.6">R7</text>
<text x="124" y="63.2">C13</text>
<text x="175.1" y="61.4">C12</text>
<text x="256.5" y="64.9">33</text>
<text x="123.2" y="68.4">22uF</text>
<text x="174.4" y="66.7">22uF</text>
<text x="200.4" y="72">PWR-YELLOW</text>
<text x="212.8" y="68.4">PWR</text>
<text x="243.8" y="68.1">IO33-BLUE</text>
<text x="281.1" y="70.2">IO32-GREEN</text>
<text x="294.5" y="66.6">32</text>
<text x="341.9" y="71.9">R8</text>
<text x="449.3" y="68.4">SS14</text>
<text x="451.2" y="71.9">D2</text>
<text x="340" y="75.4">330</text>
<text x="258.9" y="117.7">D3</text>
<text x="258.9" y="120.9">USBLC6-2SC6</text>
<text x="297.8" y="123.4">R10</text>
<text x="161.9" y="130.4">SS14</text>
<text x="161.9" y="127.2">D1</text>
<text x="297.8" y="126.5">27</text>
<text x="62.1" y="142.5">TYPE C 16PIN XUBF-0336-0816</text>
<text x="80.7" y="138.9">USB1</text>
<text x="446.8" y="140.7">C16</text>
<text x="471" y="143.9">100nF</text>
<text x="471" y="140.7">C17</text>
<text x="446" y="144.3">22uF</text>
<text x="296.8" y="154.9">27</text>
<text x="297.8" y="158.3">R11</text>
<text x="410.6" y="184.8">10k</text>
<text x="411.5" y="181.3">R18</text>
<text x="127.4" y="190.2">R2</text>
<text x="141.5" y="190.2">R1</text>
<text x="127.4" y="193.3">5.1k</text>
<text x="141.5" y="193.3">5.1k</text>
<text x="221" y="195.4">C10</text>
<text x="241.7" y="195.4">C11</text>
<text x="412.7" y="197.2">C5</text>
<text x="221.6" y="198.9">4.7uF</text>
<text x="238.7" y="198.9">100nF</text>
<text x="412.7" y="200.3">10uF</text>
<text x="215.7" y="227.1">R14</text>
<text x="213.5" y="230.7">22.1k</text>
<text x="265.1" y="232.5">R15</text>
<text x="265.1" y="236">2k</text>
<text x="211.7" y="244.8">47.5k</text>
<text x="213.9" y="241.3">R12</text>
<text x="295" y="248.3">CP2102N-A02-GQFN28R</text>
<text x="308.3" y="251.9">U1</text>
<text x="448.9" y="255.4">ESP32-WROOM-32E(4MB)</text>
<text x="463.8" y="252.2">U3</text>
<text x="481.9" y="280.3">BOOT</text>
<text x="471.6" y="283.6">TSA343G00D-250J2</text>
<text x="133.7" y="292.4">U7</text>
<text x="248.4" y="290.6">U9</text>
<text x="38" y="297.7">DBT50-7.62-4P</text>
<text x="44.6" y="294.2">U10</text>
<text x="125.7" y="295.9">MAX6675ISA+T</text>
<text x="240.4" y="294.2">MAX6675ISA+T</text>
<text x="496.3" y="299.5">100nF</text>
<text x="499.2" y="296">C14</text>
<text x="78.1" y="304.8">C18</text>
<text x="76.5" y="308.3">100nF</text>
<text x="196.3" y="306.6">C19</text>
<text x="196.4" y="310.1">100nF</text>
<text x="327" y="309.6">FIDUCIALUFIDUCIAL</text>
<text x="327" y="306.5">JP1</text>
<text x="416.8" y="310.1">R16</text>
<text x="415.9" y="317.1">10k</text>
<text x="435.3" y="316.6">SS8050-G</text>
<text x="435.3" y="313.6">Q3</text>
<text x="327" y="322.3">JP2</text>
<text x="481.9" y="320.9">EN</text>
<text x="327" y="325.5">FIDUCIALUFIDUCIAL</text>
<text x="471.6" y="324.2">TSA343G00D-250J2</text>
<text x="416.8" y="334.8">R17</text>
<text x="44.6" y="340">U6</text>
<text x="125.7" y="341.8">MAX6675ISA+T</text>
<text x="133.7" y="338.3">U5</text>
<text x="240.4" y="340">MAX6675ISA+T</text>
<text x="248.4" y="336.5">U2</text>
<text x="327" y="340">JP3</text>
<text x="415.9" y="341.8">10k</text>
<text x="435.5" y="338.3">Q4</text>
<text x="436.1" y="341.3">SS8050-G</text>
<text x="496.3" y="340">100nF</text>
<text x="499.2" y="336.5">C15</text>
<text x="38" y="343.6">DBT50-7.62-4P</text>
<text x="327" y="343.2">FIDUCIALUFIDUCIAL</text>
<text x="78.1" y="350.7">C4</text>
<text x="196.3" y="352.4">C3</text>
<text x="76.5" y="354.2">100nF</text>
<text x="196.4" y="356">100nF</text>
</g>
<g font-size="3.2" fill="#00f">
<text x="47.8" y="47.5">1</text>
<text x="61.3" y="47.5">1</text>
<text x="84.8" y="47.5">16</text>
<text x="133.6" y="47.5">3</text>
<text x="160.7" y="47.5">2</text>
<text x="44.3" y="49.3">1</text>
<text x="44.3" y="52.8">2</text>
<text x="47.8" y="51">2</text>
<text x="61.3" y="51">3</text>
<text x="64.8" y="49.3">AC/L</text>
<text x="64.8" y="52.8">AC/N</text>
<text x="76.1" y="49.3">+VO</text>
<text x="137.1" y="49.3">VIN</text>
<text x="150.3" y="49.3">VOUT</text>
<text x="428.2" y="52.8">1</text>
<text x="437.6" y="52.8">2</text>
<text x="59.5" y="54.6">13</text>
<text x="64.2" y="56">NC</text>
<text x="77.3" y="56.3">-VO</text>
<text x="84.8" y="54.6">14</text>
<text x="368.2" y="56.3">1</text>
<text x="368.2" y="59.9">2</text>
<text x="371.7" y="58.1">PWR</text>
<text x="428.2" y="56.3">3</text>
<text x="428.2" y="59.9">5</text>
<text x="431.7" y="54.6">12</text>
<text x="431.7" y="58.1">34</text>
<text x="437.6" y="59.9">6</text>
<text x="437.6" y="56.3">4</text>
<text x="368.2" y="63.4">3</text>
<text x="371.7" y="61.6">IO05</text>
<text x="371.7" y="65.2">IO04</text>
<text x="431.7" y="61.6">56</text>
<text x="368.2" y="66.9">4</text>
<text x="371.7" y="68.7">GND</text>
<text x="73.7" y="149.8">3</text>
<text x="73.7" y="146.3">4</text>
<text x="77.2" y="148.1">SHELL</text>
<text x="100.7" y="149.8">A4B9</text>
<text x="77.2" y="151.6">SHELL</text>
<text x="90.4" y="151.6">VBUS</text>
<text x="92.8" y="155.1">CC1</text>
<text x="100.7" y="153.4">A5</text>
<text x="92.9" y="158.6">DP1</text>
<text x="100.7" y="156.9">A6</text>
<text x="100.7" y="160.4">A7</text>
<text x="90.6" y="165.7">SBU1</text>
<text x="92.4" y="162.2">DN1</text>
<text x="100.7" y="163.9">A8</text>
<text x="100.7" y="167.5">B5</text>
<text x="92.8" y="169.2">CC2</text>
<text x="92.9" y="172.8">DP2</text>
<text x="100.7" y="171">B6</text>
<text x="90.6" y="179.8">SBU2</text>
<text x="92.4" y="176.3">DN2</text>
<text x="100.7" y="174.5">B7</text>
<text x="100.7" y="178">B8</text>
<text x="465.3" y="176.6" transform="rotate(-90 465.3 176.6)">39</text>
<text x="73.7" y="185.1">1</text>
<text x="73.7" y="181.6">2</text>
<text x="77.2" y="183.3">SHELL</text>
<text x="90.4" y="183.3">VBUS</text>
<text x="100.7" y="181.6">B4A9</text>
<text x="445.8" y="185.1">2</text>
<text x="483.5" y="185.1">37</text>
<text x="77.2" y="186.9">SHELL</text>
<text x="311.9" y="190.7" transform="rotate(-90 311.9 190.7)">29</text>
<text x="445.8" y="188.6">3</text>
<text x="449.3" y="186.9">3V3</text>
<text x="449.3" y="190.4">EN</text>
<text x="466.7" y="186.4" transform="rotate(-90 466.7 186.4)">GND</text>
<text x="474.1" y="190.4">IO22</text>
<text x="474.1" y="186.9">IO23</text>
<text x="483.5" y="188.6">36</text>
<text x="287.1" y="193.9">1</text>
<text x="287.1" y="197.4">2</text>
<text x="290.6" y="195.7">DCD</text>
<text x="313.3" y="195.4" transform="rotate(-90 313.3 195.4)">EP</text>
<text x="327.2" y="195.7">DTR</text>
<text x="335.3" y="197.4">27</text>
<text x="335.3" y="193.9">28</text>
<text x="445.8" y="195.7">5</text>
<text x="449.3" y="197.4">SENSOR_VN</text>
<text x="473.2" y="197.4">RXD0</text>
<text x="473.4" y="193.9">TXD0</text>
<text x="483.5" y="195.7">34</text>
<text x="483.5" y="192.2">35</text>
<text x="290.6" y="199.2">RI/CLK</text>
<text x="327" y="199.2">DSR</text>
<text x="327.3" y="202.7">TXD</text>
<text x="335.3" y="201">26</text>
<text x="445.8" y="199.2">6</text>
<text x="445.8" y="202.7">7</text>
<text x="449.3" y="201">IO34</text>
<text x="474.1" y="201">IO21</text>
<text x="483.5" y="202.7">32</text>
<text x="483.5" y="199.2">33</text>
<text x="287.1" y="204.5">4</text>
<text x="287.1" y="208">5</text>
<text x="290.6" y="206.3">D+</text>
<text x="290.6" y="209.8">D-</text>
<text x="327" y="206.3">RXD</text>
<text x="327.5" y="209.8">RTS</text>
<text x="335.3" y="208">24</text>
<text x="335.3" y="204.5">25</text>
<text x="445.8" y="206.3">8</text>
<text x="445.8" y="209.8">9</text>
<text x="449.3" y="204.5">IO35</text>
<text x="449.3" y="208">IO32</text>
<text x="474.1" y="208">IO19</text>
<text x="477.4" y="204.5">NC</text>
<text x="483.5" y="209.8">30</text>
<text x="483.5" y="206.3">31</text>
<text x="287.1" y="215.1">7</text>
<text x="327.5" y="213.3">CTS</text>
<text x="335.3" y="215.1">22</text>
<text x="335.3" y="211.6">23</text>
<text x="443.8" y="213.3">10</text>
<text x="449.3" y="211.6">IO33</text>
<text x="449.3" y="215.1">IO25</text>
<text x="474.1" y="211.6">IO18</text>
<text x="476.2" y="215.1">IO5</text>
<text x="483.5" y="213.3">29</text>
<text x="287.1" y="218.6">8</text>
<text x="290.6" y="216.9">VREGIN</text>
<text x="290.6" y="220.4">VBUS</text>
<text x="322.5" y="220.4">GPIO.5</text>
<text x="322.5" y="216.9">GPIO.4</text>
<text x="335.3" y="218.6">21</text>
<text x="443.8" y="216.9">11</text>
<text x="443.8" y="220.4">12</text>
<text x="449.3" y="218.6">IO26</text>
<text x="474.1" y="218.6">IO17</text>
<text x="483.5" y="220.4">27</text>
<text x="483.5" y="216.9">28</text>
<text x="285.1" y="225.7">10</text>
<text x="287.1" y="222.1">9</text>
<text x="290.6" y="223.9">RSTb</text>
<text x="290.6" y="227.4">NC</text>
<text x="314.9" y="227.4">GPIO.0/TXT</text>
<text x="322.5" y="223.9">GPIO.6</text>
<text x="335.3" y="225.7">19</text>
<text x="335.3" y="222.1">20</text>
<text x="443.8" y="223.9">13</text>
<text x="443.8" y="227.4">14</text>
<text x="449.3" y="222.1">IO27</text>
<text x="449.3" y="225.7">IO14</text>
<text x="474.1" y="222.1">IO16</text>
<text x="476.2" y="225.7">IO4</text>
<text x="483.5" y="227.4">25</text>
<text x="483.5" y="223.9">26</text>
<text x="285.1" y="229.2">11</text>
<text x="285.1" y="232.7">12</text>
<text x="290.6" y="231">SUSPENDb</text>
<text x="314.7" y="231">GPIO.1/RXT</text>
<text x="335.3" y="232.7">17</text>
<text x="335.3" y="229.2">18</text>
<text x="449.3" y="229.2">IO12</text>
<text x="476.2" y="232.7">IO2</text>
<text x="476.2" y="229.2">IO0</text>
<text x="483.5" y="231">24</text>
<text x="285.1" y="236.3">13</text>
<text x="285.1" y="239.8">14</text>
<text x="290.6" y="234.5">SUSPEND</text>
<text x="290.6" y="238">CHREN</text>
<text x="307.3" y="238">GPIO.3/WAKEUP</text>
<text x="310.6" y="234.5">GPIO.2/RS485</text>
<text x="335.3" y="239.8">15</text>
<text x="335.3" y="236.3">16</text>
<text x="443.8" y="234.5">16</text>
<text x="443.8" y="238">17</text>
<text x="449.3" y="236.3">IO13</text>
<text x="449.3" y="239.8">NC</text>
<text x="474.1" y="236.3">IO15</text>
<text x="477.4" y="239.8">NC</text>
<text x="483.5" y="238">22</text>
<text x="483.5" y="234.5">23</text>
<text x="290.6" y="241.5">CHR1</text>
<text x="325" y="241.5">CHR0</text>
<text x="443.8" y="241.5">18</text>
<text x="443.8" y="245.1">19</text>
<text x="449.3" y="243.3">NC</text>
<text x="477.4" y="243.3">NC</text>
<text x="483.5" y="245.1">20</text>
<text x="483.5" y="241.5">21</text>
<text x="449.3" y="246.8">NC</text>
<text x="477.4" y="246.8">NC</text>
<text x="121.5" y="299.8">1</text>
<text x="148.2" y="299.8">8</text>
<text x="236.1" y="298">1</text>
<text x="240.6" y="299.4">GND</text>
<text x="253.5" y="299.4">N.C.</text>
<text x="262.8" y="298">8</text>
<text x="47.8" y="303.3">4</text>
<text x="51.3" y="305">3</text>
<text x="51.3" y="301.5">4</text>
<text x="121.5" y="303.3">2</text>
<text x="125.9" y="301.2">GND</text>
<text x="125.9" y="304.7">T-</text>
<text x="138.8" y="301.2">N.C.</text>
<text x="141" y="304.7">SO</text>
<text x="148.2" y="303.3">7</text>
<text x="236.1" y="301.5">2</text>
<text x="236.1" y="305">3</text>
<text x="240.6" y="302.9">T-</text>
<text x="255.7" y="302.9">SO</text>
<text x="262.8" y="305">6</text>
<text x="262.8" y="301.5">7</text>
<text x="44.4" y="306.8">T1-</text>
<text x="47.8" y="310.3">2</text>
<text x="51.3" y="308.6">2</text>
<text x="121.5" y="306.8">3</text>
<text x="121.5" y="310.3">4</text>
<text x="125.9" y="308.2">T+</text>
<text x="125.9" y="311.7">VCC</text>
<text x="138.7" y="308.2">CS#</text>
<text x="139.1" y="311.7">SCK</text>
<text x="148.2" y="310.3">5</text>
<text x="148.2" y="306.8">6</text>
<text x="236.1" y="308.6">4</text>
<text x="240.6" y="306.5">T+</text>
<text x="240.6" y="310">VCC</text>
<text x="253.4" y="306.5">CS#</text>
<text x="253.8" y="310">SCK</text>
<text x="262.8" y="308.6">5</text>
<text x="44.4" y="313.9">T2-</text>
<text x="51.3" y="312.1">1</text>
<text x="51.3" y="347.4">4</text>
<text x="121.5" y="345.6">1</text>
<text x="125.9" y="347">GND</text>
<text x="138.8" y="347">N.C.</text>
<text x="148.2" y="345.6">8</text>
<text x="236.1" y="343.9">1</text>
<text x="236.1" y="347.4">2</text>
<text x="240.6" y="345.3">GND</text>
<text x="253.5" y="345.3">N.C.</text>
<text x="262.8" y="347.4">7</text>
<text x="262.8" y="343.9">8</text>
<text x="47.8" y="352.7">3</text>
<text x="47.8" y="349.1">4</text>
<text x="51.3" y="350.9">3</text>
<text x="121.5" y="349.1">2</text>
<text x="121.5" y="352.7">3</text>
<text x="125.9" y="350.6">T-</text>
<text x="141" y="350.6">SO</text>
<text x="148.2" y="352.7">6</text>
<text x="148.2" y="349.1">7</text>
<text x="236.1" y="350.9">3</text>
<text x="240.6" y="348.8">T-</text>
<text x="240.6" y="352.3">T+</text>
<text x="253.4" y="352.3">CS#</text>
<text x="255.7" y="348.8">SO</text>
<text x="262.8" y="350.9">6</text>
<text x="47.8" y="359.7">1</text>
<text x="47.8" y="356.2">2</text>
<text x="51.3" y="358">1</text>
<text x="51.3" y="354.4">2</text>
<text x="121.5" y="356.2">4</text>
<text x="125.9" y="354.1">T+</text>
<text x="125.9" y="357.6">VCC</text>
<text x="138.7" y="354.1">CS#</text>
<text x="139.1" y="357.6">SCK</text>
<text x="148.2" y="356.2">5</text>
<text x="236.1" y="354.4">4</text>
<text x="240.6" y="355.8">VCC</text>
<text x="253.8" y="355.8">SCK</text>
<text x="262.8" y="354.4">5</text>
</g>
<g font-size="3.2">
<text x="147.8" y="53.6" transform="rotate(-90 147.8 53.6)">GND</text>
<text x="146" y="57.1" transform="rotate(-90 146 57.1)">1</text>
<text x="241.4" y="128.7">1</text>
<text x="278.7" y="128.7">6</text>
<text x="241.4" y="139.2">2</text>
<text x="278.7" y="139.2">5</text>
<text x="92" y="148.1">GND</text>
<text x="100.7" y="146.3">A1B12</text>
<text x="241.4" y="149.8">3</text>
<text x="278.7" y="149.8">4</text>
<text x="100.7" y="185.1">B1A12</text>
<text x="445.8" y="181.6">1</text>
<text x="449.3" y="183.3">GND</text>
<text x="474.7" y="183.3">GND</text>
<text x="483.5" y="181.6">38</text>
<text x="92" y="186.9">GND</text>
<text x="287.1" y="201">3</text>
<text x="290.6" y="202.7">GND</text>
<text x="443.8" y="231">15</text>
<text x="449.3" y="232.7">GND</text>
</g>
<g font-size="3.2" fill="#f00">
<text x="445.8" y="192.2">4</text>
<text x="449.3" y="193.9">SENSOR_VP</text>
<text x="287.1" y="211.6">6</text>
<text x="290.6" y="213.3">VDD</text>
</g>
</svg>
